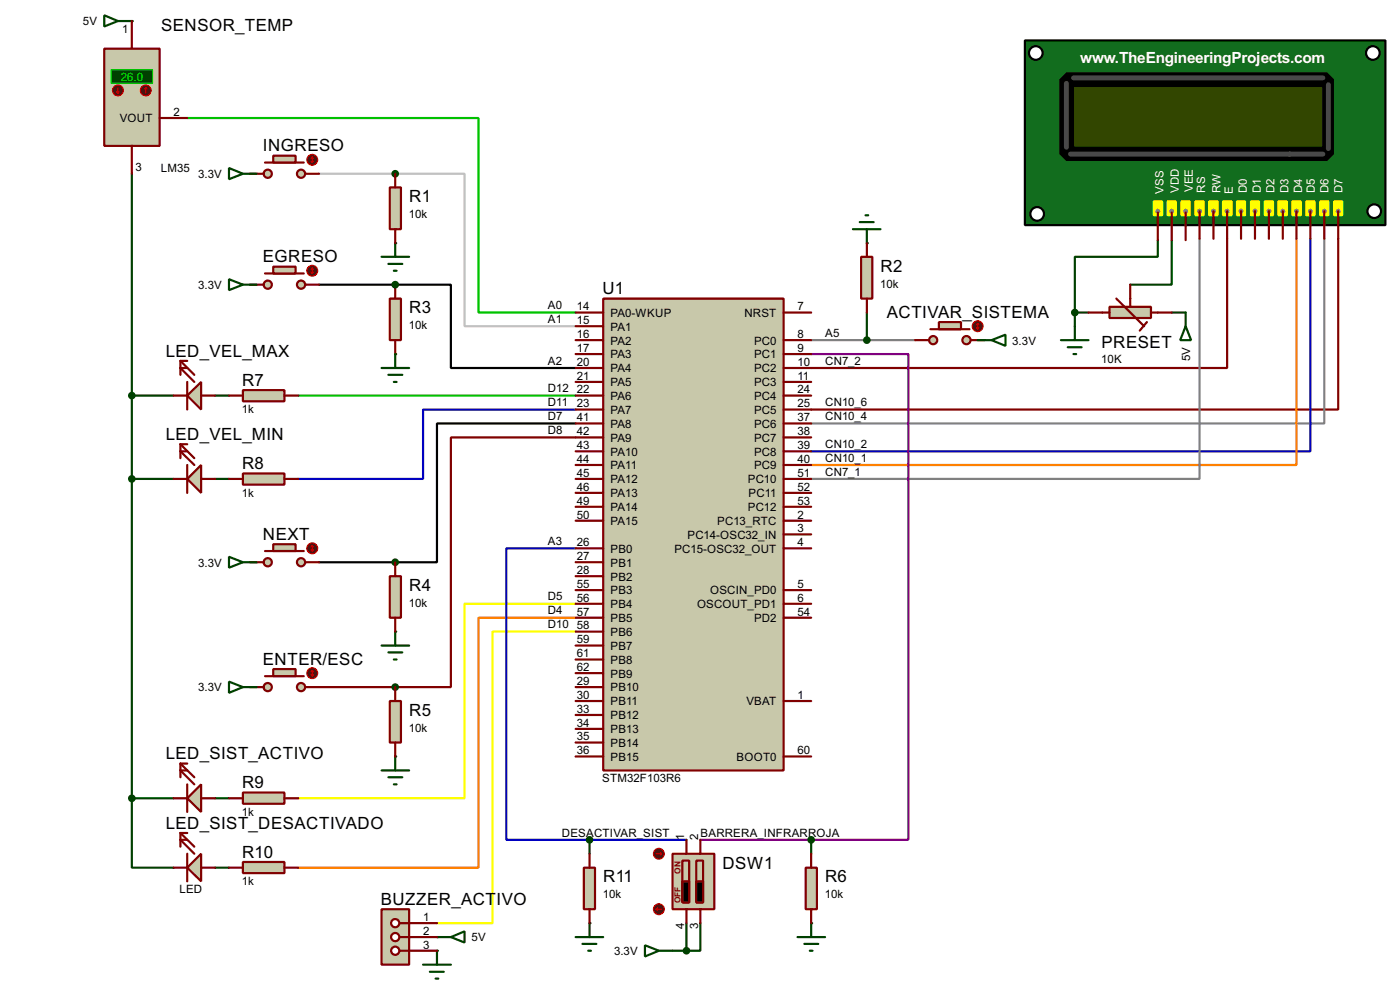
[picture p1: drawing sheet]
<svg xmlns="http://www.w3.org/2000/svg" width="256mm" height="180mm" viewBox="0 0 256 180" stroke-linecap="round" stroke-linejoin="round" font-family="sans-serif">
<path d="M224.8 43.7v23.7h-76.2M245.2 43.7v31.3h-96.6" fill="none" stroke="#800000" stroke-width=".4"/>
<path d="M219.8 43.7v44h-71.2M242.6 43.7v33.8h-94" fill="none" stroke="#808080" stroke-width=".4"/>
<path d="M240.1 43.7v38.9h-91.5M105.5 75h-28v12.7h-22.8" fill="none" stroke="#0000c0" stroke-width=".4"/>
<path d="M237.5 43.7v41.4h-88.9M105.5 113.1h-17.8v45.7h-33" fill="none" stroke="#ff8000" stroke-width=".4"/>
<path d="M39.4 72.4h2.6M39.4 87.7h2.6M39.4 146.1h2.6M39.4 158.8h2.6" fill="none" stroke="#004000" stroke-width=".4"/>
<path d="M54.7 72.4h50.8" fill="none" stroke="#00c000" stroke-width=".4"/>
<path d="M105.5 110.5h-20.4v35.6h-30.4" fill="none" stroke="#ff0" stroke-width=".4"/>
<path d="M58.5 31.8h26.6v27.9h20.4" fill="none" stroke="#c0c0c0" stroke-width=".4"/>
<g fill="#004000">
<circle cx="72.4" cy="31.8" r=".2"/>
<circle cx="72.4" cy="44.5" r=".2"/>
<circle cx="72.4" cy="64.8" r=".2"/>
</g>
<path d="M58.5 52.1h24.1v15.3h22.9" fill="none" stroke="#000" stroke-width=".4"/>
<circle cx="72.4" cy="52.1" r=".2" fill="#004000"/>
<path d="M105.5 77.5h-25.4v25.4h-21.6" fill="none" stroke="#000" stroke-width=".4"/>
<g fill="#004000">
<circle cx="72.4" cy="102.9" r=".2"/>
<circle cx="72.4" cy="115.6" r=".2"/>
</g>
<path d="M105.5 80.1h-22.9v45.7h-24.1" fill="none" stroke="#800000" stroke-width=".4"/>
<g fill="#004000">
<circle cx="72.4" cy="125.8" r=".2"/>
<circle cx="72.4" cy="138.5" r=".2"/>
</g>
<path d="M24.2 31.8v114.3M24.2 72.4h7.6M24.2 87.7h7.6M24.2 146.1v12.7h7.6M24.2 146.1h7.6" fill="none" stroke="#004000" stroke-width=".4"/>
<circle cx="24.2" cy="3.9" r=".2" fill="#004000"/>
<path d="M34.3 21.6h53.4v35.6h17.8" fill="none" stroke="#00c000" stroke-width=".4"/>
<path d="M148.6 62.3h19.1" fill="none" stroke="#808080" stroke-width=".4"/>
<circle cx="158.8" cy="44.5" r=".2" fill="#004000"/>
<path d="M158.8 57.2v5.1M196.9 57.2v2.5M196.9 57.2h2.5M212.1 44v3h-15.2v10.2M214.7 44v8.1h-7.6M214.7 57.2h2.5" fill="none" stroke="#004000" stroke-width=".4"/>
<path d="M105.5 115.6h-15.3v53.4h-10.1" fill="none" stroke="#ff0" stroke-width=".4"/>
<g fill="#004000">
<circle cx="80.1" cy="171.5" r=".2"/>
<circle cx="80.1" cy="174" r=".2"/>
</g>
<path d="M105.5 100.4h-12.7v53.3h33" fill="none" stroke="#0000c0" stroke-width=".4"/>
<path d="M148.6 64.8h17.8v88.9h-38.1" fill="none" stroke="#800080" stroke-width=".4"/>
<path d="M108 153.7v2.6" fill="none" stroke="#004000" stroke-width=".4"/>
<circle cx="108" cy="169" r=".2" fill="#004000"/>
<path d="M148.6 153.7v2.6" fill="none" stroke="#004000" stroke-width=".4"/>
<circle cx="148.6" cy="169" r=".2" fill="#004000"/>
<path d="M123.2 174h2.6M125.8 169v5M128.3 169v5h-2.5" fill="none" stroke="#004000" stroke-width=".4"/>
<path d="M110.5 54.7h33.1v86.3h-33.1z" fill="#c8c8aa" stroke="#800000" stroke-width=".4"/>
<g fill="none" stroke="#800000" stroke-width=".4">
<path d="M105.5 57.2h5M105.5 59.7h5M143.6 57.2h5M105.5 62.3h5M105.5 64.8h5M105.5 67.4h5M105.5 69.9h5M105.5 72.4h5M105.5 75h5M105.5 77.5h5M143.6 62.3h5M143.6 64.8h5"/>
<path d="M143.6 67.4h5M143.6 69.9h5M143.6 72.4h5M143.6 75h5M143.6 77.5h5M105.5 80.1h5M105.5 82.6h5M105.5 87.7h5M105.5 90.2h5M105.5 85.1h5M105.5 92.8h5M105.5 95.3h5"/>
<path d="M143.6 80.1h5M143.6 82.6h5M143.6 87.7h5M143.6 90.2h5M143.6 85.1h5M143.6 92.8h5M143.6 95.3h5M143.6 97.8h5M105.5 108h5M105.5 110.5h5M105.5 100.4h5M105.5 102.9h5"/>
<path d="M105.5 105.5h5M105.5 113.1h5M105.5 115.6h5M105.5 118.2h5M143.6 108h5M143.6 110.5h5M143.6 100.4h5M143.6 113.1h5M105.5 138.5h5M105.5 120.7h5M105.5 123.2h5M105.5 125.8h5"/>
<path d="M105.5 128.3h5M105.5 130.9h5M105.5 133.4h5M105.5 135.9h5M143.6 138.5h5M143.6 128.3h5"/>
</g>
<path d="M187.8 7.4h66v33.8h-66z" fill="#126d1e" stroke="#000" stroke-width=".4"/>
<path d="M211.4 36.9h1.5v2.5h-1.5z" fill-rule="evenodd" fill="#ff0" stroke="#ff0" stroke-width=".4"/>
<circle cx="212.1" cy="38.7" r=".25" fill="#494949" stroke="#808080" stroke-width=".4"/>
<path d="M213.9 36.9h1.5v2.5h-1.5z" fill-rule="evenodd" fill="#ff0" stroke="#ff0" stroke-width=".4"/>
<circle cx="214.7" cy="38.7" r=".25" fill="#494949" stroke="#808080" stroke-width=".4"/>
<path d="M216.5 36.9h1.5v2.5h-1.5z" fill-rule="evenodd" fill="#ff0" stroke="#ff0" stroke-width=".4"/>
<circle cx="217.2" cy="38.7" r=".25" fill="#494949" stroke="#808080" stroke-width=".4"/>
<path d="M219 36.9h1.5v2.5h-1.5z" fill-rule="evenodd" fill="#ff0" stroke="#ff0" stroke-width=".4"/>
<circle cx="219.8" cy="38.7" r=".25" fill="#494949" stroke="#808080" stroke-width=".4"/>
<path d="M221.5 36.9h1.6v2.5h-1.6z" fill-rule="evenodd" fill="#ff0" stroke="#ff0" stroke-width=".4"/>
<circle cx="222.3" cy="38.7" r=".25" fill="#494949" stroke="#808080" stroke-width=".4"/>
<path d="M224.1 36.9h1.5v2.5h-1.5z" fill-rule="evenodd" fill="#ff0" stroke="#ff0" stroke-width=".4"/>
<circle cx="224.8" cy="38.7" r=".25" fill="#494949" stroke="#808080" stroke-width=".4"/>
<path d="M226.6 36.9h1.5v2.5h-1.5z" fill-rule="evenodd" fill="#ff0" stroke="#ff0" stroke-width=".4"/>
<circle cx="227.4" cy="38.7" r=".25" fill="#494949" stroke="#808080" stroke-width=".4"/>
<path d="M229.2 36.9h1.5v2.5h-1.5z" fill-rule="evenodd" fill="#ff0" stroke="#ff0" stroke-width=".4"/>
<circle cx="229.9" cy="38.7" r=".25" fill="#494949" stroke="#808080" stroke-width=".4"/>
<path d="M231.7 36.9h1.5v2.5h-1.5z" fill-rule="evenodd" fill="#ff0" stroke="#ff0" stroke-width=".4"/>
<circle cx="232.5" cy="38.7" r=".25" fill="#494949" stroke="#808080" stroke-width=".4"/>
<path d="M234.2 36.9h1.6v2.5h-1.6z" fill-rule="evenodd" fill="#ff0" stroke="#ff0" stroke-width=".4"/>
<circle cx="235" cy="38.7" r=".25" fill="#494949" stroke="#808080" stroke-width=".4"/>
<path d="M236.8 36.9h1.5v2.5h-1.5z" fill-rule="evenodd" fill="#ff0" stroke="#ff0" stroke-width=".4"/>
<circle cx="237.5" cy="38.7" r=".25" fill="#494949" stroke="#808080" stroke-width=".4"/>
<path d="M239.3 36.9h1.5v2.5h-1.5z" fill-rule="evenodd" fill="#ff0" stroke="#ff0" stroke-width=".4"/>
<circle cx="240.1" cy="38.7" r=".25" fill="#494949" stroke="#808080" stroke-width=".4"/>
<path d="M241.9 36.9h1.5v2.5h-1.5z" fill-rule="evenodd" fill="#ff0" stroke="#ff0" stroke-width=".4"/>
<circle cx="242.6" cy="38.7" r=".25" fill="#494949" stroke="#808080" stroke-width=".4"/>
<path d="M244.4 36.9h1.5v2.5h-1.5z" fill-rule="evenodd" fill="#ff0" stroke="#ff0" stroke-width=".4"/>
<circle cx="245.2" cy="38.7" r=".25" fill="#494949" stroke="#808080" stroke-width=".4"/>
<g fill="#fff" stroke="#000" stroke-width=".4">
<circle cx="189.7" cy="9.7" r="1.25"/>
<circle cx="251.5" cy="9.7" r="1.25"/>
<circle cx="251.7" cy="38.7" r="1.25"/>
<circle cx="190" cy="39.2" r="1.25"/>
</g>
<g fill="#000" stroke="#000" stroke-width=".4">
<circle cx="222.3" cy="22.9" r="3.8"/>
<circle cx="238.8" cy="22.9" r="3.8"/>
</g>
<g fill="none" stroke="#000" stroke-width=".4">
<path d="M219.8 14v6.4M236.3 14v6.4M195.6 24.2h24.2M199.4 22.9h19.1M202 21.6h16.5M202 25.5h17.8M221 25.5l-2.5 2.5M222.3 26.7v2.6M223.6 26.7v2.6M224.8 25.5v3.8M226.1 25.5h10.2M227.4 24.2h8.9"/>
<path d="M228.7 22.9h6.3M231.2 21.6h5.1M238.8 26.7v2.6M240.1 26.7v2.6M241.4 25.5v3.8"/>
</g>
<g fill="#494949" stroke="#808080" stroke-width=".4">
<circle cx="226.1" cy="25.5" r=".25"/>
<circle cx="227.4" cy="24.2" r=".25"/>
<circle cx="229.9" cy="22.9" r=".25"/>
<circle cx="231.2" cy="21.6" r=".25"/>
<circle cx="236.3" cy="14" r=".25"/>
<circle cx="202" cy="21.6" r=".25"/>
<circle cx="199.4" cy="22.9" r=".25"/>
<circle cx="195.6" cy="24.2" r=".25"/>
<circle cx="202" cy="25.5" r=".25"/>
<circle cx="218.5" cy="28" r=".25"/>
</g>
<path d="M195.4 14.5h47.7v13.7h-47.7z" fill="#656330" stroke="#000" stroke-width="2.6"/>
<path d="M196.7 14.3h45.7M243.4 15.5v11.7" fill="none" stroke="#494949" stroke-width=".9"/>
<path d="M196.7 15.8h45.7v11.2h-45.7z" fill="#324600" stroke="#000" stroke-width=".25"/>
<circle cx="236.3" cy="28.2" r=".25" fill="#494949" stroke="#808080" stroke-width=".4"/>
<path d="M195.4 15.3v11.7M196.1 28.2h46.3" fill="none" stroke="#494949" stroke-width=".9"/>
<g fill="none" stroke="#800000" stroke-width=".4">
<path d="M212.1 38.9v5.1M214.7 38.9v5.1M217.2 38.9v5.1M219.8 38.7v5M222.3 38.7v5M224.8 38.7v5M227.4 38.7v5M229.9 38.7v5M232.5 38.7v5M235 38.7v5M237.5 38.7v5M240.1 38.7v5"/>
<path d="M242.6 38.7v5M245.2 38.7v5"/>
</g>
<path d="M34.3 72.4l2.6-2.5v5.1z" fill="#c8c8aa" stroke="#800000" stroke-width=".4"/>
<path d="M31.8 72.4h2.5M33.1 66.1l2.5 2.5M33.1 66.1h1.2M33.1 66.1v2.5M34.3 69.9v5.1M34.3 67.4h-1.2l2.5 2.5M36.9 72.4h2.5" fill="none" stroke="#800000" stroke-width=".4"/>
<g fill="#c8c8aa" stroke="#800000" stroke-width=".4">
<circle cx="55.1" cy="31.8" r=".75"/>
<circle cx="49" cy="31.8" r=".75"/>
</g>
<path d="M48.6 29.8h7.1" fill="none" stroke="#800000" stroke-width=".4"/>
<path d="M50.1 28.5h4.1v1.3h-4.1z" fill="#c8c8aa" stroke="#800000" stroke-width=".4"/>
<path d="M45.8 31.8h2.5M55.9 31.8h2.6" fill="none" stroke="#800000" stroke-width=".4"/>
<circle cx="57.2" cy="29.3" r="1" fill="#400000" stroke="#f00" stroke-width=".2"/>
<path d="M57 29.5l.2 .3M57.2 28.8v1M57.2 28.8l-.2 .2M57.2 28.8l.3 .2M57.5 29.5l-.3 .3" fill="none" stroke="#f00" stroke-width=".2"/>
<g fill="#c8c8aa" stroke="#800000" stroke-width=".4">
<circle cx="55.1" cy="52.1" r=".75"/>
<circle cx="49" cy="52.1" r=".75"/>
</g>
<path d="M48.6 50.1h7.1" fill="none" stroke="#800000" stroke-width=".4"/>
<path d="M50.1 48.8h4.1v1.3h-4.1z" fill="#c8c8aa" stroke="#800000" stroke-width=".4"/>
<path d="M45.8 52.1h2.5M55.9 52.1h2.6" fill="none" stroke="#800000" stroke-width=".4"/>
<circle cx="57.2" cy="49.6" r="1" fill="#400000" stroke="#f00" stroke-width=".2"/>
<path d="M57 49.8l.2 .3M57.2 49.1v1M57.2 49.1l-.2 .2M57.2 49.1l.3 .2M57.5 49.8l-.3 .3" fill="none" stroke="#f00" stroke-width=".2"/>
<path d="M123.2 156.3h7.7v10.1h-7.7z" fill="#c8c8aa" stroke="#800000" stroke-width=".4"/>
<path d="M125 157.5h1.3v7.7h-1.3zM125.8 153.7v2.6M127.6 157.5h1.2v7.7h-1.2zM128.3 153.7v2.6M125.8 166.4v2.6M128.3 166.4v2.6" fill="none" stroke="#800000" stroke-width=".4"/>
<path d="M125 161.3h1.3v3.9h-1.3zM127.6 161.3h1.2v3.9h-1.2z" fill="#000" stroke="#800000" stroke-width=".4"/>
<circle cx="120.7" cy="166.4" r="1" fill="#400000" stroke="#f00" stroke-width=".2"/>
<path d="M120.2 166.4l.3 .3M120.2 166.4h1M120.5 166.2l-.3 .2" fill="none" stroke="#f00" stroke-width=".2"/>
<circle cx="120.7" cy="156.3" r="1" fill="#400000" stroke="#f00" stroke-width=".2"/>
<path d="M120.2 156.3h1M121 156l.2 .3M121.2 156.3l-.2 .2" fill="none" stroke="#f00" stroke-width=".2"/>
<g fill="#c8c8aa" stroke="#800000" stroke-width=".4">
<circle cx="177" cy="62.3" r=".75"/>
<circle cx="170.9" cy="62.3" r=".75"/>
</g>
<path d="M170.5 60.3h7.1" fill="none" stroke="#800000" stroke-width=".4"/>
<path d="M172 59h4.1v1.3h-4.1z" fill="#c8c8aa" stroke="#800000" stroke-width=".4"/>
<path d="M167.7 62.3h2.5M177.9 62.3h2.5" fill="none" stroke="#800000" stroke-width=".4"/>
<circle cx="179.1" cy="59.7" r="1" fill="#400000" stroke="#f00" stroke-width=".2"/>
<path d="M178.9 60l.2 .3M179.1 59.2v1.1M179.1 59.2l-.2 .3M179.1 59.2l.3 .3M179.4 60l-.3 .3" fill="none" stroke="#f00" stroke-width=".2"/>
<g fill="#c8c8aa" stroke="#800000" stroke-width=".4">
<circle cx="55.1" cy="102.9" r=".75"/>
<circle cx="49" cy="102.9" r=".75"/>
</g>
<path d="M48.6 100.9h7.1" fill="none" stroke="#800000" stroke-width=".4"/>
<path d="M50.1 99.6h4.1v1.3h-4.1z" fill="#c8c8aa" stroke="#800000" stroke-width=".4"/>
<path d="M45.8 102.9h2.5M55.9 102.9h2.6" fill="none" stroke="#800000" stroke-width=".4"/>
<circle cx="57.2" cy="100.4" r="1" fill="#400000" stroke="#f00" stroke-width=".2"/>
<path d="M57.2 99.9v1M57.2 99.9l-.2 .2M57.2 99.9l.3 .2M57 100.6l.2 .3M57.5 100.6l-.3 .3" fill="none" stroke="#f00" stroke-width=".2"/>
<g fill="#c8c8aa" stroke="#800000" stroke-width=".4">
<circle cx="55.1" cy="125.8" r=".75"/>
<circle cx="49" cy="125.8" r=".75"/>
</g>
<path d="M48.6 123.8h7.1" fill="none" stroke="#800000" stroke-width=".4"/>
<path d="M50.1 122.5h4.1v1.3h-4.1z" fill="#c8c8aa" stroke="#800000" stroke-width=".4"/>
<path d="M45.8 125.8h2.5M55.9 125.8h2.6" fill="none" stroke="#800000" stroke-width=".4"/>
<circle cx="57.2" cy="123.2" r="1" fill="#400000" stroke="#f00" stroke-width=".2"/>
<path d="M57 123.5l.2 .3M57.2 122.7v1.1M57.2 122.7l-.2 .3M57.2 122.7l.3 .3M57.5 123.5l-.3 .3" fill="none" stroke="#f00" stroke-width=".2"/>
<path d="M36.9 85.1v5.1l-2.6-2.5z" fill="#c8c8aa" stroke="#800000" stroke-width=".4"/>
<path d="M31.8 87.7h2.5M33.1 81.3l2.5 2.6M33.1 81.3h1.2M33.1 81.3v2.6M34.3 85.1v5.1M34.3 82.6h-1.2l2.5 2.5M36.9 87.7h2.5" fill="none" stroke="#800000" stroke-width=".4"/>
<path d="M44.5 71.4h7.6v2.1h-7.6z" fill="#c8c8aa" stroke="#800000" stroke-width=".4"/>
<path d="M42 72.4h2.5M52.1 72.4h2.6" fill="none" stroke="#800000" stroke-width=".4"/>
<path d="M44.5 86.7h7.6v2h-7.6z" fill="#c8c8aa" stroke="#800000" stroke-width=".4"/>
<path d="M42 87.7h2.5M52.1 87.7h2.6" fill="none" stroke="#800000" stroke-width=".4"/>
<path d="M36.9 143.6v5l-2.6-2.5z" fill="#c8c8aa" stroke="#800000" stroke-width=".4"/>
<path d="M33.1 139.8l2.5 2.5M33.1 139.8h1.2M33.1 139.8v2.5M31.8 146.1h2.5M34.3 143.6v5M34.3 141h-1.2l2.5 2.6M36.9 146.1h2.5" fill="none" stroke="#800000" stroke-width=".4"/>
<path d="M36.9 156.3v5l-2.6-2.5z" fill="#c8c8aa" stroke="#800000" stroke-width=".4"/>
<path d="M31.8 158.8h2.5M33.1 152.5l2.5 2.5M33.1 152.5h1.2M33.1 152.5v2.5M34.3 156.3v5M34.3 153.7h-1.2l2.5 2.6M36.9 158.8h2.5" fill="none" stroke="#800000" stroke-width=".4"/>
<path d="M44.5 145.1h7.6v2h-7.6z" fill="#c8c8aa" stroke="#800000" stroke-width=".4"/>
<path d="M42 146.1h2.5M52.1 146.1h2.6" fill="none" stroke="#800000" stroke-width=".4"/>
<path d="M44.5 157.8h7.6v2h-7.6z" fill="#c8c8aa" stroke="#800000" stroke-width=".4"/>
<path d="M42 158.8h2.5M52.1 158.8h2.6" fill="none" stroke="#800000" stroke-width=".4"/>
<circle cx="72.4" cy="31.8" r=".5" fill="#004000" stroke="#004000" stroke-width=".4"/>
<path d="M69.9 47h5.1M71.2 48.3h2.5M72.2 49.6h.5M72.4 44.5v2.5" fill="none" stroke="#004000" stroke-width=".4"/>
<path d="M71.4 34.3h2.1v7.7h-2.1z" fill="#c8c8aa" stroke="#800000" stroke-width=".4"/>
<path d="M72.4 31.8v2.5M72.4 42v2.5" fill="none" stroke="#800000" stroke-width=".4"/>
<path d="M71.4 54.7h2.1v7.6h-2.1z" fill="#c8c8aa" stroke="#800000" stroke-width=".4"/>
<path d="M72.4 52.1v2.6M72.4 62.3v2.5" fill="none" stroke="#800000" stroke-width=".4"/>
<path d="M69.9 67.4h5.1M71.2 68.6h2.5M72.2 69.9h.5M72.4 64.8v2.6M69.9 118.2h5.1M71.2 119.4h2.5M72.4 115.6v2.6M72.2 120.7h.5" fill="none" stroke="#004000" stroke-width=".4"/>
<g fill="#004000" stroke="#004000" stroke-width=".4">
<circle cx="72.4" cy="52.1" r=".5"/>
<circle cx="72.4" cy="102.9" r=".5"/>
</g>
<path d="M71.4 105.5h2.1v7.6h-2.1z" fill="#c8c8aa" stroke="#800000" stroke-width=".4"/>
<path d="M72.4 102.9v2.6M72.4 113.1v2.5" fill="none" stroke="#800000" stroke-width=".4"/>
<path d="M72.4 138.5v2.5M69.9 141h5.1M71.2 142.3h2.5M72.2 143.6h.5" fill="none" stroke="#004000" stroke-width=".4"/>
<circle cx="72.4" cy="125.8" r=".5" fill="#004000" stroke="#004000" stroke-width=".4"/>
<path d="M71.4 128.3h2.1v7.6h-2.1z" fill="#c8c8aa" stroke="#800000" stroke-width=".4"/>
<path d="M72.4 125.8v2.5M72.4 135.9v2.6" fill="none" stroke="#800000" stroke-width=".4"/>
<path d="M19.1 2.8l2.5 1.1-2.5 1zM21.6 3.9h2.6M42 30.8l2.5 1-2.5 1zM44.5 31.8h2.5M42 51.1l2.5 1-2.5 1zM44.5 52.1h2.5M42 101.9l2.5 1-2.5 1zM44.5 102.9h2.5M42 124.8l2.5 1-2.5 1zM44.5 125.8h2.5" fill="none" stroke="#004000" stroke-width=".4"/>
<g fill="#004000" stroke="#004000" stroke-width=".4">
<circle cx="24.1" cy="146.1" r=".5"/>
<circle cx="24.1" cy="87.7" r=".5"/>
<circle cx="24.1" cy="72.4" r=".5"/>
</g>
<path d="M19.1 8.9h10.2v17.8h-10.2z" fill="#c8c8aa" stroke="#800000" stroke-width=".4"/>
<path d="M20.4 12.8h7.6v2.5h-7.6z" fill="#004000" stroke="#0f0" stroke-width=".2"/>
<path d="M24.2 3.9v5M24.2 26.7v5.1M29.3 21.6h5" fill="none" stroke="#800000" stroke-width=".4"/>
<circle cx="26.7" cy="16.6" r="1" fill="#400000" stroke="#f00" stroke-width=".2"/>
<path d="M26.7 16.1l-.2 .2M26.7 16.1l.3 .2M26.7 16.1v1" fill="none" stroke="#f00" stroke-width=".2"/>
<circle cx="21.6" cy="16.6" r="1" fill="#400000" stroke="#f00" stroke-width=".2"/>
<path d="M21.4 16.8l.2 .3M21.6 16.1v1M21.9 16.8l-.3 .3" fill="none" stroke="#f00" stroke-width=".2"/>
<circle cx="158.8" cy="62.3" r=".5" fill="#004000" stroke="#004000" stroke-width=".4"/>
<path d="M158.6 39.4h.5M156.3 42h5M157.5 40.7h2.6M158.8 42v2.5" fill="none" stroke="#004000" stroke-width=".4"/>
<path d="M157.8 47h2v7.7h-2z" fill="#c8c8aa" stroke="#800000" stroke-width=".4"/>
<path d="M158.8 44.5v2.5M158.8 54.7v2.5" fill="none" stroke="#800000" stroke-width=".4"/>
<path d="M196.9 59.7v2.6M217.2 59.7l1 2.6h-2zM217.2 57.2v2.5M179.1 62.3h2.6M181.7 62.3l2.5-1v2zM194.4 62.3h5M195.6 63.6h2.6M196.7 64.8h.5" fill="none" stroke="#004000" stroke-width=".4"/>
<circle cx="196.9" cy="57.2" r=".5" fill="#004000" stroke="#004000" stroke-width=".4"/>
<path d="M203.3 56.2h7.6v2h-7.6z" fill="#c8c8aa" stroke="#800000" stroke-width=".4"/>
<path d="M199.4 57.2h3.9M204.5 54.7l5.1 5M207.1 52.1v4.1M210.1 59l-1.3 1.5M210.9 57.2h3.8" fill="none" stroke="#800000" stroke-width=".4"/>
<path d="M77.5 176.6h5.1M78.8 177.9h2.5M79.8 179.1h.5M80.1 171.5h2.5M80.1 174v2.6M82.6 171.5l2.5-1v2z" fill="none" stroke="#004000" stroke-width=".4"/>
<path d="M69.9 166.4h5.1v10.2h-5.1z" fill="#c8c8aa" stroke="#800000" stroke-width=".4"/>
<path d="M73.2 169h1.8" fill="none" stroke="#800000" stroke-width=".4"/>
<circle cx="72.4" cy="169" r=".75" fill="#feffff" stroke="#800000" stroke-width=".4"/>
<path d="M73.2 171.5h1.8" fill="none" stroke="#800000" stroke-width=".4"/>
<circle cx="72.4" cy="171.5" r=".75" fill="#feffff" stroke="#800000" stroke-width=".4"/>
<path d="M73.2 174h1.8" fill="none" stroke="#800000" stroke-width=".4"/>
<circle cx="72.4" cy="174" r=".75" fill="#feffff" stroke="#800000" stroke-width=".4"/>
<path d="M75 169h5.1M75 171.5h5.1M75 174h5.1" fill="none" stroke="#800000" stroke-width=".4"/>
<g fill="#004000" stroke="#004000" stroke-width=".4">
<circle cx="108" cy="153.7" r=".5"/>
<circle cx="148.6" cy="153.7" r=".5"/>
</g>
<path d="M105.5 171.5h5M106.7 172.8h2.6M107.8 174h.5M108 169v2.5" fill="none" stroke="#004000" stroke-width=".4"/>
<path d="M107 158.8h2v7.6h-2z" fill="#c8c8aa" stroke="#800000" stroke-width=".4"/>
<path d="M108 156.3v2.5M108 166.4v2.6" fill="none" stroke="#800000" stroke-width=".4"/>
<path d="M146.1 171.5h5.1M147.4 172.8h2.5M148.4 174h.5M148.6 169v2.5" fill="none" stroke="#004000" stroke-width=".4"/>
<path d="M147.6 158.8h2.1v7.6h-2.1z" fill="#c8c8aa" stroke="#800000" stroke-width=".4"/>
<path d="M148.6 156.3v2.5M148.6 166.4v2.6" fill="none" stroke="#800000" stroke-width=".4"/>
<path d="M118.2 173l2.5 1-2.5 1.1zM120.7 174h2.5" fill="none" stroke="#004000" stroke-width=".4"/>
<circle cx="125.7" cy="174" r=".5" fill="#004000" stroke="#004000" stroke-width=".4"/>
<g font-size="3.5">
<text x="29.5" y="5.6">SENSOR_TEMP</text>
<text x="48.2" y="27.7">INGRESO</text>
<text x="75" y="37">R1</text>
<text x="48.2" y="48">EGRESO</text>
<text x="110.4" y="53.9">U1</text>
<text x="161.3" y="49.7">R2</text>
<text x="75" y="57.4">R3</text>
<text x="162.5" y="58.2">ACTIVAR_SISTEMA</text>
<text x="30.4" y="65.3">LED_VEL_MAX</text>
<text x="201.8" y="63.6">PRESET</text>
<text x="44.4" y="70.6">R7</text>
<text x="30.4" y="80.5">LED_VEL_MIN</text>
<text x="44.4" y="85.9">R8</text>
<text x="48.2" y="98.8">NEXT</text>
<text x="75" y="108.2">R4</text>
<text x="48.2" y="121.7">ENTER/ESC</text>
<text x="75" y="131">R5</text>
<text x="30.4" y="139">LED_SIST_ACTIVO</text>
<text x="44.4" y="144.3">R9</text>
<text x="30.4" y="151.7">LED_SIST_DESACTIVADO</text>
<text x="44.4" y="157">R10</text>
<text x="110.5" y="161.5">R11</text>
<text x="132.4" y="159">DSW1</text>
<text x="151.2" y="161.5">R6</text>
<text x="69.8" y="165.6">BUZZER_ACT</text>
<text x="91" y="165.6">IVO</text>
</g>
<text font-size="3.2" fill="#fff" x="197.9" y="11.5">www.TheEngineeringProjects.com</text>
<g font-size="2.4">
<text x="15.2" y="4.6">5V</text>
<text x="22.4" y="6">1</text>
<text x="21.9" y="22.4">VOUT</text>
<text x="31.8" y="21.2">2</text>
<text x="24.8" y="31.2">3</text>
<text x="29.5" y="31.4">LM35</text>
<text x="36.3" y="32.6">3.3V</text>
<text x="74.9" y="40">10k</text>
<text x="36.3" y="52.9">3.3V</text>
<text x="161.3" y="52.6">10k</text>
<text x="100.4" y="59.1">A1</text>
<text x="100.4" y="56.6">A0</text>
<text x="105.7" y="56.8">14</text>
<text x="105.7" y="59.3">15</text>
<text x="111.8" y="58">PA0-WKUP</text>
<text x="136.4" y="58">NRST</text>
<text x="146.1" y="56.8">7</text>
<text x="74.9" y="60.3">10k</text>
<text x="105.7" y="61.9">16</text>
<text x="105.7" y="64.4">17</text>
<text x="111.8" y="63.1">PA2</text>
<text x="111.8" y="60.5">PA1</text>
<text x="111.8" y="65.6">PA3</text>
<text x="138.1" y="65.6">PC1</text>
<text x="138.1" y="63.1">PC0</text>
<text x="146.1" y="64.4">9</text>
<text x="146.1" y="61.9">8</text>
<text x="151.2" y="61.7">A5</text>
<text x="185.5" y="63.1">3.3V</text>
<text x="100.4" y="71.8">D12</text>
<text x="100.4" y="66.7">A2</text>
<text x="105.7" y="67">20</text>
<text x="105.7" y="69.5">21</text>
<text x="105.7" y="72">22</text>
<text x="111.8" y="68.1">PA4</text>
<text x="111.8" y="70.7">PA5</text>
<text x="138.1" y="68.1">PC2</text>
<text x="138.1" y="70.7">PC3</text>
<text x="146.1" y="67">10</text>
<text x="146.1" y="72">24</text>
<text x="146.1" y="69.5">11</text>
<text x="151.2" y="66.7">CN7_2</text>
<text x="201.8" y="66.5">10K</text>
<text x="218" y="66.2" transform="rotate(-90 218 66.2)">5V</text>
<text x="44.3" y="75.7">1k</text>
<text x="100.4" y="74.4">D11</text>
<text x="100.4" y="76.9">D7</text>
<text x="105.7" y="74.6">23</text>
<text x="105.7" y="77.1">41</text>
<text x="111.8" y="73.2">PA6</text>
<text x="111.8" y="75.8">PA7</text>
<text x="138.1" y="73.2">PC4</text>
<text x="138.1" y="75.8">PC5</text>
<text x="146.1" y="74.6">25</text>
<text x="146.1" y="77.1">37</text>
<text x="151.2" y="74.4">CN10_6</text>
<text x="151.2" y="76.9">CN10_4</text>
<text x="100.4" y="79.5">D8</text>
<text x="105.7" y="79.7">42</text>
<text x="105.7" y="82.2">43</text>
<text x="111.8" y="78.3">PA8</text>
<text x="111.8" y="80.8">PA9</text>
<text x="111.8" y="83.4">PA10</text>
<text x="138.1" y="80.8">PC7</text>
<text x="138.1" y="83.4">PC8</text>
<text x="138.1" y="78.3">PC6</text>
<text x="146.1" y="79.7">38</text>
<text x="146.1" y="82.2">39</text>
<text x="151.2" y="82">CN10_2</text>
<text x="105.7" y="84.7">44</text>
<text x="105.7" y="87.3">45</text>
<text x="105.7" y="89.8">46</text>
<text x="111.8" y="85.9">PA11</text>
<text x="111.8" y="88.5">PA12</text>
<text x="137" y="88.5">PC10</text>
<text x="138.1" y="85.9">PC9</text>
<text x="146.1" y="87.3">51</text>
<text x="146.1" y="89.8">52</text>
<text x="146.1" y="84.7">40</text>
<text x="151.2" y="84.5">CN10_1</text>
<text x="151.2" y="87.1">CN7_1</text>
<text x="44.3" y="90.9">1k</text>
<text x="105.7" y="92.4">49</text>
<text x="105.7" y="94.9">50</text>
<text x="111.8" y="91">PA13</text>
<text x="111.8" y="93.6">PA14</text>
<text x="137" y="93.6">PC12</text>
<text x="137.1" y="91">PC11</text>
<text x="146.1" y="92.4">53</text>
<text x="146.1" y="94.9">2</text>
<text x="100.4" y="99.8">A3</text>
<text x="105.7" y="100">26</text>
<text x="111.8" y="101.2">PB0</text>
<text x="111.8" y="96.1">PA15</text>
<text x="123.5" y="101.2">PC15-OSC32_OUT</text>
<text x="125.9" y="98.6">PC14-OSC32_IN</text>
<text x="131.4" y="96.1">PC13_RTC</text>
<text x="146.1" y="97.4">3</text>
<text x="146.1" y="100">4</text>
<text x="36.3" y="103.7">3.3V</text>
<text x="105.7" y="102.5">27</text>
<text x="105.7" y="105.1">28</text>
<text x="105.7" y="107.6">55</text>
<text x="111.8" y="103.7">PB1</text>
<text x="111.8" y="106.3">PB2</text>
<text x="146.1" y="107.6">5</text>
<text x="74.9" y="111.1">10k</text>
<text x="100.4" y="109.9">D5</text>
<text x="100.4" y="112.5">D4</text>
<text x="105.7" y="110.1">56</text>
<text x="105.7" y="112.7">57</text>
<text x="111.8" y="108.8">PB3</text>
<text x="111.8" y="111.3">PB4</text>
<text x="111.8" y="113.9">PB5</text>
<text x="127.7" y="111.3">OSCOUT_PD1</text>
<text x="130.1" y="108.8">OSCIN_PD0</text>
<text x="138.1" y="113.9">PD2</text>
<text x="146.1" y="110.1">6</text>
<text x="146.1" y="112.7">54</text>
<text x="100.4" y="115">D10</text>
<text x="105.7" y="115.2">58</text>
<text x="105.7" y="117.8">59</text>
<text x="111.8" y="116.4">PB6</text>
<text x="111.8" y="119">PB7</text>
<text x="105.7" y="120.3">61</text>
<text x="105.7" y="122.8">62</text>
<text x="105.7" y="125.4">29</text>
<text x="111.8" y="121.5">PB8</text>
<text x="111.8" y="124">PB9</text>
<text x="36.3" y="126.6">3.3V</text>
<text x="105.7" y="127.9">30</text>
<text x="105.7" y="130.5">33</text>
<text x="111.8" y="126.6">PB10</text>
<text x="111.8" y="129.1">PB11</text>
<text x="111.8" y="131.7">PB12</text>
<text x="136.7" y="129.1">VBAT</text>
<text x="146.1" y="127.9">1</text>
<text x="74.9" y="133.9">10k</text>
<text x="105.7" y="133">34</text>
<text x="105.7" y="135.5">35</text>
<text x="111.8" y="134.2">PB13</text>
<text x="111.8" y="136.7">PB14</text>
<text x="105.7" y="138.1">36</text>
<text x="110.3" y="143.2">STM32F103R6</text>
<text x="111.8" y="139.3">PB15</text>
<text x="134.9" y="139.3">BOOT0</text>
<text x="146.1" y="138.1">60</text>
<text x="44.3" y="149.3">1k</text>
<text x="102.9" y="153.1">DESACTIVAR_SIST</text>
<text x="125.4" y="153.7" transform="rotate(-90 125.4 153.7)">1</text>
<text x="127.9" y="153.7" transform="rotate(-90 127.9 153.7)">2</text>
<text x="128.3" y="153.1">BARRERA_INFRARROJA</text>
<text x="32.9" y="163.5">LED</text>
<text x="44.3" y="162">1k</text>
<text x="110.5" y="164.4">10k</text>
<text x="151.1" y="164.4">10k</text>
<text x="77.5" y="168.6">1</text>
<text x="77.5" y="171.1">2</text>
<text x="77.5" y="173.6">3</text>
<text x="86.4" y="172.3">5V</text>
<text x="125.4" y="170.1" transform="rotate(-90 125.4 170.1)">4</text>
<text x="127.9" y="170.1" transform="rotate(-90 127.9 170.1)">3</text>
<text x="112.5" y="174.8">3.3V</text>
</g>
<text font-size="2.4" fill="#0f0" x="22.2" y="14.8">26.0</text>
<g font-size="2.4" fill="#fff">
<text x="213.2" y="35.5" transform="rotate(-90 213.2 35.5)">VSS</text>
<text x="216" y="35.3" transform="rotate(-90 216 35.3)">VDD</text>
<text x="218.5" y="35.2" transform="rotate(-90 218.5 35.2)">VEE</text>
<text x="220.8" y="35.3" transform="rotate(-90 220.8 35.3)">RS</text>
<text x="223.6" y="35.4" transform="rotate(-90 223.6 35.4)">RW</text>
<text x="225.9" y="35.5" transform="rotate(-90 225.9 35.5)">E</text>
<text x="228.4" y="35.4" transform="rotate(-90 228.4 35.4)">D0</text>
<text x="231" y="35.4" transform="rotate(-90 231 35.4)">D1</text>
<text x="233.5" y="35.4" transform="rotate(-90 233.5 35.4)">D2</text>
<text x="236" y="35.4" transform="rotate(-90 236 35.4)">D3</text>
<text x="238.5" y="35.4" transform="rotate(-90 238.5 35.4)">D4</text>
<text x="240.9" y="35.4" transform="rotate(-90 240.9 35.4)">D5</text>
<text x="243.4" y="35.4" transform="rotate(-90 243.4 35.4)">D6</text>
<text x="245.9" y="35.4" transform="rotate(-90 245.9 35.4)">D7</text>
</g>
<g font-size="1.7" fill="#800000">
<text x="124.7" y="159.9" transform="rotate(-90 124.7 159.9)">ON</text>
<text x="124.7" y="165.3" transform="rotate(-90 124.7 165.3)">OFF</text>
</g>
</svg>
